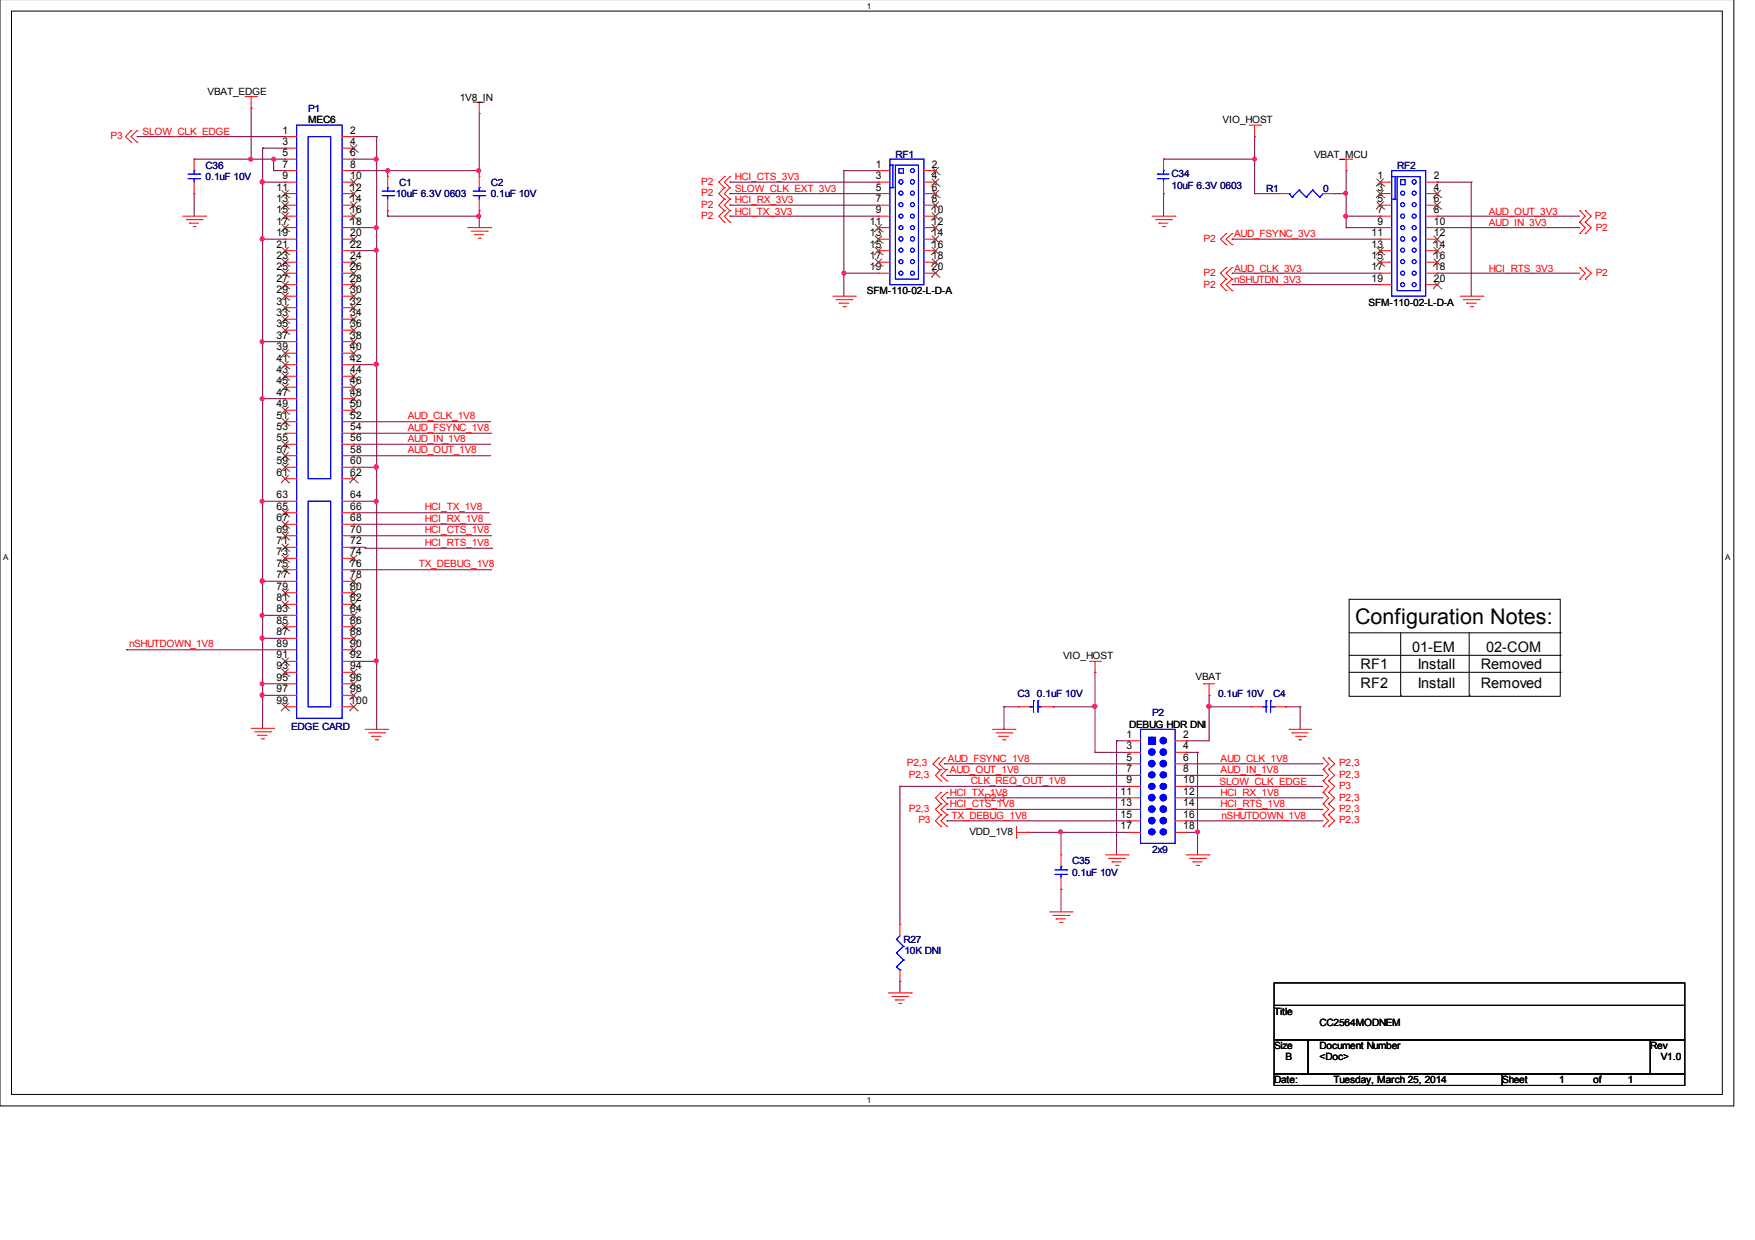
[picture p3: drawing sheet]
<svg xmlns="http://www.w3.org/2000/svg" width="297mm" height="210mm" viewBox="0 0 297 210" stroke-linecap="round" stroke-linejoin="round" font-family="sans-serif">
<path d="M0 -.1v187.3h293.5v-187.3M1.9 1.9h289.6v183.4h-289.6z" fill="none" stroke="#000" stroke-width=".17"/>
<g fill="#fff">
<path d="M146.7 .2h.7v1.4h-.7z"/>
<path d="M146.7 185.5h.7v1.5h-.7z"/>
<path d="M.5 93.6h.9v1.4h-.9z"/>
<path d="M292 93.6h.9v1.4h-.9z"/>
</g>
<g fill="none" stroke="#000" stroke-width=".17">
<path d="M228.3 101.4h35.8v16.5h-35.8zM228.3 107.1h35.8M228.3 110.9h35.8M228.3 113.8h35.8M237.1 117.7h.1M237.1 107.1v10.6M248.7 117.7h.1M248.7 107.1v10.6M264.1 107.1h.1M264.1 110.9h.1M264.1 113.8h.1M215.6 166.4h69.6v3.8h-69.6z"/>
<path d="M215.6 170.2h69.6v5.8h-69.6zM215.6 176h5.8v5.8h-5.8zM221.4 176h57.9v5.8h-57.9zM279.3 176h5.9v5.8h-5.9zM215.6 181.8h38.7v1.9h-38.7zM254.3 181.8h30.9v1.9h-30.9z"/>
</g>
<g fill="none" stroke="#800040" stroke-width=".17">
<path d="M42.5 18.3h.1M42.5 18.3v8.6M81.1 19.2h.1M81.1 19.2v10.7M23.2 23.1h.1M23.2 23.1h25.1M32.9 32.8h.1M32.9 26.9h.1M32.9 26.9h15.4M32.9 32.8v3.8M42.5 26.9h.1M44.4 30.8h.1"/>
<path d="M44.4 25.1h.1M44.4 30.8h3.9M44.4 25.1v98.2M44.4 25.1h3.9M46.3 26.9h.1M46.3 28.9h.1M46.3 28.9h2M46.3 26.9v2M59.9 28.9h.1M59.9 38.5h.1M59.9 26.9h.1M59.9 23.1h.1"/>
<path d="M59.9 28.9h21.2M59.9 38.5h3.9M59.9 26.9h3.9M59.9 23.1h3.9M63.8 38.5h.1M63.8 26.9h.1M63.8 23.1h.1M63.8 23.1v100.4M65.6 36.6h.1M65.6 28.9h.1M65.6 35.7h.1M65.6 36.6h15.5"/>
<path d="M65.6 28.9v1M65.6 35.7v.9M81.1 28.9h.1M81.1 36.6h.1M81.1 35.7h.1M81.1 35.7v2.8M123.5 30.8h.1M123.5 32.8h.1M123.5 36.6h.1M123.5 34.7h.1M123.5 30.8h25.2M123.5 32.8h25.2"/>
<path d="M123.5 36.6h25.2M123.5 34.7h25.2M142.8 28.9h.1M142.8 28.9v21.2M142.8 28.9h5.9M196.9 26.9h.1M196.9 32.8h.1M196.9 26.9h15.4M196.9 32.8v3.8M212.3 26.9h.1M212.3 32.8h.1M212.3 23.1h.1"/>
<path d="M212.3 32.8h3.9M212.3 23.1v9.7M225.9 32.8h.1M225.9 32.8h1.9M227.8 28.9h.1M227.8 36.6h.1M227.8 38.5h.1M227.8 32.8h.1M227.8 36.6h5.8M227.8 38.5h5.8M227.8 28.9v9.6M243.2 36.6h.1"/>
<path d="M243.2 38.5h.1M243.2 30.8h.1M243.2 30.8h5.8M243.2 36.6h24.2M243.2 38.5h24.2M249 30.8h.1M249 30.8v19.3M44.4 57.8h.1M44.4 40.5h.1M44.4 57.8h3.9M44.4 40.5h3.9M59.9 42.4h.1"/>
<path d="M59.9 42.4h3.9M63.8 42.4h.1M142.8 46.2h.1M142.8 46.2h5.9M208.5 40.5h.1M208.5 46.2h.1M208.5 48.2h.1M208.5 46.2h25.1M208.5 40.5h25.1M208.5 48.2h25.1M243.2 46.2h.1M243.2 46.2h24.2"/>
<path d="M44.4 67.5h.1M44.4 67.5h3.9M59.9 79.1h.1M59.9 61.7h.1M59.9 71.4h.1M59.9 73.3h.1M59.9 75.2h.1M59.9 77.1h.1M59.9 79.1h3.9M59.9 61.7h3.9M59.9 71.4h23.2M59.9 73.3h23.3"/>
<path d="M59.9 75.2h23.2M59.9 77.1h23.2M63.8 79.1h.1M63.8 61.7h.1M44.4 98.4h.1M44.4 84.9h.1M44.4 98.4h3.9M44.4 84.9h3.9M59.9 86.8h.1M59.9 88.7h.1M59.9 90.7h.1M59.9 92.6h.1"/>
<path d="M59.9 84.9h.1M59.9 96.4h.1M59.9 86.8h22.9M59.9 88.7h23.2M59.9 90.7h23.3M59.9 92.6h1.9v.2M59.9 84.9h3.9M59.9 96.4h23.3M61.8 92.8h.1M61.8 92.8h21.4M63.8 84.9h.1M83.2 92.8h.1"/>
<path d="M21.4 110h.1M21.4 110h26.9M44.4 117.7h.1M44.4 115.8h.1M44.4 108h.1M44.4 104.2h.1M44.4 117.7h3.9M44.4 115.8h3.9M44.4 108h3.9M44.4 104.2h3.9M59.9 111.9h.1M59.9 111.9h3.9"/>
<path d="M63.8 111.9h.1M169.9 119.6h.1M169.9 119.6h2.5M169.9 119.6v3.9M178.2 119.6h.1M178.2 119.6h7.1M185.3 119.6h.1M185.3 113.8h.1M185.3 113.8v13.6M204.6 119.6h.1M204.6 117.7h.1M204.6 117.7v7.7h-3.9"/>
<path d="M204.6 119.6h7.2M217.6 119.6h.1M217.6 119.6h2.4M220 119.6h.1M220 119.6v3.9M152.3 133.1h.1M152.3 133.1h38.8M152.3 133.1v23.4M159.9 129.3h.1M159.9 129.3h31.2M160.3 131.2h.1M160.3 135.1h.1"/>
<path d="M160.3 137h.1M160.3 139h.1M160.3 131.2h30.8M160.3 135.1h30.8M160.3 137h30.8M160.3 139h30.8M169.9 123.5h.1M185.3 127.4h.1M185.3 127.4h5.8M189 125.4h.1M189 125.4h2.1M189 125.4v19.3"/>
<path d="M200.7 127.4h.1M200.7 125.4h.1M200.7 129.3h.1M200.7 131.2h.1M200.7 139h.1M200.7 137h.1M200.7 133.1h.1M200.7 135.1h.1M200.7 127.4h2M200.7 129.3h23.2M200.7 131.2h23.2M200.7 133.1h23.2"/>
<path d="M200.7 135.1h23.2M200.7 137h23.2M200.7 139h23.2M202.7 127.4h.1M202.7 127.4v17.3M173.9 140.9h.1M173.9 140.9h17.2M179.6 140.9h.1M179.6 150.6h.1M179.6 140.9v3.8M179.6 150.6v3.8M200.7 140.9h.1"/>
<path d="M200.7 140.9h2M202.7 140.9h.1M152.3 166.1h.1M152.3 166.1v2"/>
</g>
<g fill="#f0f" stroke="#f0f" stroke-width=".17">
<circle cx="142.8" cy="46.2" r=".34"/>
<circle cx="44.3" cy="117.7" r=".36"/>
<circle cx="44.4" cy="115.8" r=".34"/>
<circle cx="44.3" cy="108" r=".36"/>
<circle cx="44.4" cy="104.2" r=".34"/>
<circle cx="44.3" cy="98.4" r=".36"/>
<circle cx="44.4" cy="84.9" r=".34"/>
<circle cx="44.4" cy="67.5" r=".34"/>
<circle cx="81" cy="36.6" r=".34"/>
<circle cx="44.4" cy="57.8" r=".34"/>
<circle cx="44.3" cy="40.4" r=".36"/>
<circle cx="81" cy="28.9" r=".34"/>
<circle cx="65.6" cy="28.9" r=".34"/>
<circle cx="44.3" cy="30.8" r=".36"/>
<circle cx="63.7" cy="111.9" r=".34"/>
<circle cx="63.7" cy="84.9" r=".34"/>
<circle cx="63.6" cy="79.1" r=".36"/>
<circle cx="63.7" cy="61.7" r=".34"/>
<circle cx="63.7" cy="42.3" r=".34"/>
<circle cx="63.7" cy="38.5" r=".34"/>
<circle cx="63.7" cy="26.9" r=".34"/>
<circle cx="42.4" cy="26.9" r=".34"/>
<circle cx="46.3" cy="26.9" r=".34"/>
<circle cx="202.7" cy="140.8" r=".34"/>
<circle cx="204.6" cy="119.6" r=".36"/>
<circle cx="212.3" cy="26.9" r=".34"/>
<circle cx="227.8" cy="36.6" r=".34"/>
<circle cx="227.8" cy="32.7" r=".34"/>
<circle cx="185.3" cy="119.6" r=".36"/>
<circle cx="179.5" cy="140.8" r=".34"/>
</g>
<g fill="none" stroke="#f00" stroke-width=".17">
<path d="M41.5 16.4h1.9M42.5 18.3h.1M42.5 16.4v1.9M43.4 16.4h.1M80.1 17.3h.1M80.1 17.3h1.9M81.1 19.2h.1M81.1 17.3v1.9M22.2 22.1h.1M22.2 24.1h.1M22.2 22.1l-.9 1 .9 1M23.2 22.1h.1"/>
<path d="M23.2 24.1h.1M23.2 22.1l-1 1 1 1M30.9 36.6h3.9M31.5 37.2h2.7M32.1 37.8h.1M32.1 37.8h1.5M32.7 38.4h.3M32.9 26.9h.1M32.9 32.8h.1M32.9 26.9v2M32.9 30.8v2M33 38.4h.1"/>
<path d="M34.2 37.2h.1M34.8 36.6h.1M48.3 23.1h.1M48.3 25.1h.1M48.3 26.9h.1M48.3 28.9h.1M48.3 30.8h.1M48.3 32.8h.1M48.3 34.7h.1M48.3 36.6h.1M48.3 38.5h.1M48.3 26.9h1.9"/>
<path d="M48.3 38.5h1.9M48.3 36.6h1.9M48.3 32.8h1.9M48.3 34.7h1.9M48.3 30.8h1.9M48.3 23.1h1.9M48.3 25.1h1.9M48.3 28.9h1.9M57.9 26.9h2M57.9 38.5h2M57.9 36.6h2M57.9 32.8h2"/>
<path d="M57.9 34.7h2M57.9 30.8h2M57.9 23.1h2M57.9 25.1h2M57.9 28.9h2M59.9 23.1h.1M59.9 25.1h.1M59.9 26.9h.1M59.9 28.9h.1M59.9 30.8h.1M59.9 32.8h.1M59.9 34.7h.1"/>
<path d="M59.9 36.6h.1M59.9 38.5h.1M65.6 29.9h.1M65.6 35.7h.1M65.6 29.9v1.9M65.6 33.7v2M79.2 38.5h3.9M79.8 39.1h2.7M80.3 39.7h.1M80.3 39.7h1.6M81.1 29.9h.1M81.1 35.7h.1"/>
<path d="M81.1 29.9v1.9M81.1 33.7v2M82.5 39.1h.1M83.1 38.5h.1M122.6 29.9h.1M122.6 31.8h.1M122.6 33.7h.1M122.6 35.7h.1M122.6 37.6h.1M122.6 29.9l-.9 .9 .9 1M122.6 31.8l-.9 1 .9 .9M122.6 33.7l-.9 1 .9 1"/>
<path d="M122.6 35.7l-.9 .9 .9 1M123.5 29.9h.1M123.5 31.8h.1M123.5 33.7h.1M123.5 35.7h.1M123.5 37.6h.1M123.5 29.9l-.9 .9 .9 1M123.5 31.8l-.9 1 .9 .9M123.5 33.7l-.9 1 .9 1M123.5 35.7l-.9 .9 .9 1M148.7 38.5h.1M148.7 36.6h.1"/>
<path d="M148.7 34.7h.1M148.7 32.8h.1M148.7 30.8h.1M148.7 28.9h.1M148.7 38.5h1.9M148.7 36.6h1.9M148.7 32.8h1.9M148.7 34.7h1.9M148.7 30.8h1.9M148.7 28.9h1.9M156.4 38.5h1.9M156.4 36.6h1.9"/>
<path d="M156.4 32.8h1.9M156.4 34.7h1.9M156.4 30.8h1.9M156.4 28.9h1.9M158.3 38.5h.1M158.3 36.6h.1M158.3 34.7h.1M158.3 32.8h.1M158.3 30.8h.1M158.3 28.9h.1M195 36.6h3.9M195.6 37.2h2.7"/>
<path d="M196.2 37.8h.1M196.2 37.8h1.5M196.8 38.4h.3M196.9 26.9h.1M196.9 32.8h.1M196.9 26.9v2M196.9 30.8v2M197.1 38.4h.1M198.3 37.2h.1M198.9 36.6h.1M207.5 39.6h.1M207.5 39.6l-.9 .9 .9 .9"/>
<path d="M208.5 39.6h.1M208.5 39.6l-1 .9 1 .9M211.4 21.2h2M212.3 23.1h.1M212.3 21.2v1.9M213.4 21.2h.1M216.2 32.8h.1M216.2 32.8h2M223.9 32.8h2M225.9 32.8h.1M226.8 26.9h2M227.8 28.9h.1"/>
<path d="M227.8 26.9v2M228.8 26.9h.1M233.6 38.5h.1M233.6 36.6h.1M233.6 34.7h.1M233.6 32.8h.1M233.6 30.8h.1M233.6 38.5h1.9M233.6 36.6h1.9M233.6 32.8h1.9M233.6 34.7h1.9M233.6 30.8h1.9"/>
<path d="M241.3 38.5h1.9M241.3 36.6h1.9M241.3 32.8h1.9M241.3 34.7h1.9M241.3 30.8h1.9M243.2 38.5h.1M243.2 36.6h.1M243.2 34.7h.1M243.2 32.8h.1M243.2 30.8h.1M267.4 35.7h.1M267.4 37.6h.1"/>
<path d="M267.4 39.6h.1M267.4 35.7l.9 .9-.9 1M267.4 37.6l.9 .9-.9 1.1M268.3 35.7h.1M268.3 37.6h.1M268.3 39.6h.1M268.3 35.7l1 .9-1 1M268.3 37.6l1 .9-1 1.1M48.3 40.5h.1M48.3 42.4h.1M48.3 44.4h.1M48.3 46.2h.1"/>
<path d="M48.3 48.2h.1M48.3 50.1h.1M48.3 52.1h.1M48.3 54h.1M48.3 55.9h.1M48.3 57.8h.1M48.3 59.8h.1M48.3 50.1h1.9M48.3 48.2h1.9M48.3 46.2h1.9M48.3 44.4h1.9M48.3 42.4h1.9"/>
<path d="M48.3 40.5h1.9M48.3 52.1h1.9M48.3 54h1.9M48.3 55.9h1.9M48.3 57.8h1.9M48.3 59.8h1.9M57.9 50.1h2M57.9 48.2h2M57.9 46.2h2M57.9 44.4h2M57.9 42.4h2M57.9 40.5h2"/>
<path d="M57.9 52.1h2M57.9 54h2M57.9 55.9h2M57.9 57.8h2M57.9 59.8h2M59.9 40.5h.1M59.9 42.4h.1M59.9 44.4h.1M59.9 46.2h.1M59.9 48.2h.1M59.9 50.1h.1M59.9 52.1h.1"/>
<path d="M59.9 54h.1M59.9 55.9h.1M59.9 57.8h.1M59.9 59.8h.1M80.9 40.3h.4M81.3 40.3h.1M141 50.1h3.8M141.5 50.7h2.7M142.1 51.3h.1M142.1 51.3h1.6M142.7 51.9h.4M143.1 51.9h.1"/>
<path d="M144.2 50.7h.1M144.8 50.1h.1M148.7 46.2h.1M148.7 44.4h.1M148.7 42.4h.1M148.7 40.5h.1M148.7 46.2h1.9M148.7 44.4h1.9M148.7 42.4h1.9M148.7 40.5h1.9M156.4 46.2h1.9M156.4 44.4h1.9"/>
<path d="M156.4 42.4h1.9M156.4 40.5h1.9M158.3 46.2h.1M158.3 44.4h.1M158.3 42.4h.1M158.3 40.5h.1M207.5 41.4h.1M207.5 45.3h.1M207.5 47.3h.1M207.5 49.2h.1M207.5 45.3l-.9 .9 .9 1.1M207.5 47.3l-.9 .9 .9 1"/>
<path d="M208.5 41.4h.1M208.5 45.3h.1M208.5 47.3h.1M208.5 49.2h.1M208.5 45.3l-1 .9 1 1.1M208.5 47.3l-1 .9 1 1M233.6 48.2h.1M233.6 46.2h.1M233.6 44.4h.1M233.6 42.4h.1M233.6 40.5h.1M233.6 48.2h1.9"/>
<path d="M233.6 46.2h1.9M233.6 44.4h1.9M233.6 42.4h1.9M233.6 40.5h1.9M241.3 48.2h1.9M241.3 46.2h1.9M241.3 44.4h1.9M241.3 42.4h1.9M241.3 40.5h1.9M243.2 48.2h.1M243.2 46.2h.1M243.2 44.4h.1"/>
<path d="M243.2 42.4h.1M243.2 40.5h.1M247.1 50.1h3.9M247.6 50.7h2.8M248.2 51.3h.1M248.2 51.3h1.7M248.8 51.9h.5M249.3 51.9h.1M250.4 50.7h.1M251 50.1h.1M267.4 45.3h.1M267.4 47.3h.1"/>
<path d="M267.4 45.3l.9 .9-.9 1.1M268.3 45.3h.1M268.3 47.3h.1M268.3 45.3l1 .9-1 1.1M48.3 63.7h.1M48.3 65.5h.1M48.3 67.5h.1M48.3 69.4h.1M48.3 71.4h.1M48.3 73.3h.1M48.3 75.2h.1M48.3 77.1h.1"/>
<path d="M48.3 79.1h.1M48.3 61.7h.1M48.3 63.7h1.9M48.3 65.5h1.9M48.3 67.5h1.9M48.3 69.4h1.9M48.3 71.4h1.9M48.3 73.3h1.9M48.3 75.2h1.9M48.3 77.1h1.9M48.3 79.1h1.9M48.3 61.7h1.9"/>
<path d="M57.9 63.7h2M57.9 65.5h2M57.9 67.5h2M57.9 69.4h2M57.9 71.4h2M57.9 73.3h2M57.9 75.2h2M57.9 77.1h2M57.9 79.1h2M57.9 61.7h2M59.9 63.7h.1M59.9 65.5h.1"/>
<path d="M59.9 67.5h.1M59.9 69.4h.1M59.9 71.4h.1M59.9 73.3h.1M59.9 75.2h.1M59.9 77.1h.1M59.9 79.1h.1M59.9 61.7h.1M48.3 81h.1M48.3 84.9h.1M48.3 86.8h.1M48.3 88.7h.1"/>
<path d="M48.3 90.7h.1M48.3 92.6h.1M48.3 94.5h.1M48.3 96.4h.1M48.3 98.4h.1M48.3 81h1.9M48.3 84.9h1.9M48.3 86.8h1.9M48.3 88.7h1.9M48.3 90.7h1.9M48.3 92.6h1.9M48.3 94.5h1.9"/>
<path d="M48.3 96.4h1.9M48.3 98.4h1.9M57.9 81h2M57.9 84.9h2M57.9 86.8h2M57.9 88.7h2M57.9 90.7h2M57.9 92.6h2M57.9 94.5h2M57.9 96.4h2M57.9 98.4h2M59.9 81h.1"/>
<path d="M59.9 84.9h.1M59.9 86.8h.1M59.9 88.7h.1M59.9 90.7h.1M59.9 92.6h.1M59.9 94.5h.1M59.9 96.4h.1M59.9 98.4h.1M48.3 100.3h.1M48.3 102.3h.1M48.3 104.2h.1M48.3 106.1h.1"/>
<path d="M48.3 108h.1M48.3 110h.1M48.3 111.9h.1M48.3 113.8h.1M48.3 115.8h.1M48.3 117.7h.1M48.3 119.6h.1M48.3 111.9h1.9M48.3 115.8h1.9M48.3 119.6h1.9M48.3 100.3h1.9M48.3 102.3h1.9"/>
<path d="M48.3 104.2h1.9M48.3 106.1h1.9M48.3 108h1.9M48.3 110h1.9M48.3 113.8h1.9M48.3 117.7h1.9M57.9 111.9h2M57.9 115.8h2M57.9 119.6h2M57.9 100.3h2M57.9 102.3h2M57.9 104.2h2"/>
<path d="M57.9 106.1h2M57.9 108h2M57.9 110h2M57.9 113.8h2M57.9 117.7h2M59.9 100.3h.1M59.9 102.3h.1M59.9 104.2h.1M59.9 106.1h.1M59.9 108h.1M59.9 110h.1M59.9 111.9h.1"/>
<path d="M59.9 113.8h.1M59.9 115.8h.1M59.9 117.7h.1M59.9 119.6h.1M172.4 119.6h.1M172.4 119.6h1.9M176.3 119.6h1.9M178.2 119.6h.1M184.4 111.9h1.9M185.3 113.8h.1M185.3 111.9v1.9M186.3 111.9h.1"/>
<path d="M203.7 115.8h.1M203.7 115.8h1.9M204.6 117.7h.1M204.6 115.8v1.9M211.8 119.6h.1M211.8 119.6h1.9M215.6 119.6h2M217.6 119.6h.1M42.5 123.3h3.8M43.1 123.9h2.7M43.6 124.5h.1M43.6 124.5h1.6"/>
<path d="M44.2 125.1h.4M44.6 125.1h.1M45.8 123.9h.1M46.3 123.3h.1M61.8 123.5h3.8M62.4 124.1h2.7M62.9 124.6h.1M62.9 124.6h1.6M63.5 125.2h.4M63.9 125.2h.1M65.1 124.1h.1M65.6 123.5h.1"/>
<path d="M158.9 128.3h.1M158.9 130.2h.1M158.9 128.3l-1 1 1 .9M159.3 134.1h.1M159.3 136.1h.1M159.3 137.9h.1M159.3 139.9h.1M159.3 130.2h.1M159.3 132.2h.1M159.3 134.1l-1 1 1 1M159.3 136.1l-1 .9 1 .9M159.3 137.9l-1 1.1 1 .9"/>
<path d="M159.3 130.2l-1 1 1 1M159.9 128.3h.1M159.9 130.2h.1M159.9 128.3l-1 1 1 .9M160.3 134.1h.1M160.3 136.1h.1M160.3 137.9h.1M160.3 139.9h.1M160.3 130.2h.1M160.3 132.2h.1M160.3 134.1l-1 1 1 1M160.3 136.1l-1 .9 1 .9"/>
<path d="M160.3 137.9l-1 1.1 1 .9M160.3 130.2l-1 1 1 1M168 123.5h3.8M168.6 124.1h2.7M169.1 124.6h.1M169.1 124.6h1.6M169.7 125.2h.4M170.1 125.2h.1M171.3 124.1h.1M171.8 123.5h.1M172 139.9v1.9M191.1 125.4h.1"/>
<path d="M191.1 127.4h.1M191.1 129.3h.1M191.1 131.2h.1M191.1 133.1h.1M191.1 135.1h.1M191.1 137h.1M191.1 139h.1M191.1 125.4h1.9M191.1 127.4h1.9M191.1 129.3h1.9M191.1 131.2h1.9M191.1 133.1h1.9"/>
<path d="M191.1 135.1h1.9M191.1 137h1.9M191.1 139h1.9M198.9 125.4h1.8M198.9 127.4h1.8M198.9 129.3h1.8M198.9 131.2h1.8M198.9 133.1h1.8M198.9 135.1h1.8M198.9 137h1.8M198.9 139h1.8M200.7 125.4h.1"/>
<path d="M200.7 127.4h.1M200.7 129.3h.1M200.7 131.2h.1M200.7 133.1h.1M200.7 135.1h.1M200.7 137h.1M200.7 139h.1M218.2 123.5h.1M218.2 123.5h3.8M218.7 124.1h.1M218.7 124.1h2.7M219.3 124.6h1.6"/>
<path d="M219.9 125.2h.1M219.9 125.2h.4M220.9 124.6h.1M223.9 134.1h.1M223.9 136.1h.1M223.9 137.9h.1M223.9 139.9h.1M223.9 128.3h.1M223.9 130.2h.1M223.9 132.2h.1M223.9 134.1l1 1-1 1M223.9 136.1l1 .9-1 .9"/>
<path d="M223.9 137.9l1 1.1-1 .9M223.9 128.3l1 1-1 .9M223.9 130.2l1 1-1 1M223.9 132.2l1 .9-1 1M224.9 134.1h.1M224.9 136.1h.1M224.9 137.9h.1M224.9 139.9h.1M224.9 128.3h.1M224.9 130.2h.1M224.9 132.2h.1M224.9 134.1l1 1-1 1"/>
<path d="M224.9 136.1l1 .9-1 .9M224.9 137.9l1 1.1-1 .9M224.9 128.3l1 1-1 .9M224.9 130.2l1 1-1 1M224.9 132.2l1 .9-1 1M152.3 156.5h.1M152.3 156.5v1.9M172 141.8h.1M172 140.9h1.9M173.9 140.9h.1M177.6 154.4h3.8M178.2 155h2.7"/>
<path d="M178.7 155.5h.1M178.7 155.5h1.6M179.3 156.1h.4M179.6 144.7h.1M179.6 150.6h.1M179.6 144.7v2M179.6 148.6v2M179.7 156.1h.1M180.9 155h.1M181.4 154.4h.1M187.1 144.7h3.8M187.6 145.3h2.7"/>
<path d="M188.2 145.9h.1M188.2 145.9h1.5M188.8 146.5h.4M189.2 146.5h.1M190.3 145.3h.1M190.9 144.7h.1M191.1 140.9h.1M191.1 140.9h1.9M198.9 140.9h1.8M200.7 140.9h.1M200.7 144.7h3.9M201.3 145.3h2.7"/>
<path d="M201.9 145.9h.1M201.9 145.9h1.6M202.5 146.5h.4M202.9 146.5h.1M204 145.3h.1M204.6 144.7h.1M150.4 168.1h3.9M151 168.7h2.7M151.6 169.3h.1M151.6 169.3h1.5M152.1 169.9h.4M152.3 166.1h.1"/>
<path d="M152.3 164.2v1.9M152.5 169.9h.1M153.7 168.7h.1M154.3 168.1h.1"/>
</g>
<g fill="none" stroke="#00f" stroke-width=".17">
<path d="M31.8 29.5h2M31.8 30.2h2M32.9 28.9h.1M32.9 30.2h.1M32.9 28.9v.6M32.9 30.2v.6M33.8 29.5h.1M33.8 30.2h.1M50.2 21.2h7.7v100.4h-7.7zM52.2 23.1h3.8v57.9h-3.8zM64.7 32.4h1.9M64.7 33.1h1.9"/>
<path d="M65.6 31.8h.1M65.6 33.1h.1M65.6 31.8v.6M65.6 33.1v.6M66.6 32.4h.1M66.6 33.1h.1M80.1 32.4h1.9M80.1 33.1h1.9M81.1 31.8h.1M81.1 33.1h.1M81.1 31.8v.6M81.1 33.1v.6"/>
<path d="M82 32.4h.1M82 33.1h.1M150.6 26.9h5.8v21.3h-5.8zM150.6 28h.1M150.6 31.8h.5M150.6 28h.5M151.1 31.8h.1M151.1 28h.1M151.1 28v3.8M151.6 28h3.8v19.3h-3.8zM152.1 28.5h.8v.8h-.8zM195.9 29.5h.1"/>
<path d="M195.9 30.2h.1M195.9 29.5h2M195.9 30.2h2M196.9 28.9h.1M196.9 30.2h.1M196.9 28.9v.6M196.9 30.2v.6M218.2 32.8h.1M218.2 32.8l.5 .6M218.7 33.4h.1M219.9 32.2h.1M219.9 32.2l-1.2 1.2"/>
<path d="M219.9 32.2l1.2 1.2M221.1 33.4h.1M222.2 32.2h.1M222.2 32.2l1.2 1.2M222.2 32.2l-1.1 1.2M223.4 33.4h.1M223.9 32.8l-.5 .6M235.5 28.9h5.8v21.2h-5.8zM235.5 29.9h.1M235.5 33.7h.6M235.5 29.9h.6M236.1 33.7h.1"/>
<path d="M236.1 29.9h.1M236.1 29.9v3.8M236.5 29.9h3.9v19.3h-3.9zM237.1 30.4h.7v.9h-.7zM52.2 84.9h3.8v34.7h-3.8zM174.3 119.6h.1M174.3 119.6h.6M174.9 118.6h.1M174.9 118.6v2M175.7 118.6h.1M175.7 119.6h.1M175.7 119.6h.6"/>
<path d="M175.7 118.6v2M213.7 119.6h.6M214.3 118.6h.1M214.3 119.6h.1M214.3 118.6v2M215.1 118.6h.1M215.1 118.6v2M215.1 119.6h.5M215.6 119.6h.1M193 123.5h5.9v19.3h-5.9zM151.7 159h.1M151.7 159l1.2 1.2"/>
<path d="M152.3 158.4l-.6 .6M178.6 147.2h1.9M178.6 148h1.9M179.6 146.7h.1M179.6 148h.1M179.6 146.7v.5M179.6 148v.6M180.5 147.2h.1M180.5 148h.1M151.7 161.3h.1M151.7 163.7h.1M151.7 163.7l.6 .5"/>
<path d="M151.7 161.3l1.2 1.2M152.3 164.2h.1M152.9 160.2h.1M152.9 162.5h.1M152.9 160.2l-1.2 1.1M152.9 162.5l-1.2 1.2"/>
<circle cx="152.5" cy="30.8" r=".36"/>
<circle cx="152.5" cy="38.5" r=".34"/>
<circle cx="152.5" cy="34.6" r=".34"/>
<circle cx="152.5" cy="32.7" r=".34"/>
<circle cx="152.5" cy="36.6" r=".34"/>
<circle cx="154.4" cy="30.8" r=".36"/>
<circle cx="154.4" cy="28.9" r=".34"/>
<circle cx="154.4" cy="34.6" r=".34"/>
<circle cx="154.4" cy="38.5" r=".34"/>
<circle cx="154.4" cy="32.7" r=".34"/>
<circle cx="154.4" cy="36.6" r=".34"/>
<circle cx="237.4" cy="34.6" r=".34"/>
<circle cx="237.4" cy="38.5" r=".34"/>
<circle cx="237.4" cy="32.7" r=".34"/>
<circle cx="237.4" cy="36.6" r=".34"/>
<circle cx="239.3" cy="30.8" r=".36"/>
<circle cx="239.4" cy="38.5" r=".34"/>
<circle cx="239.4" cy="34.6" r=".34"/>
<circle cx="239.4" cy="32.7" r=".34"/>
<circle cx="239.4" cy="36.6" r=".34"/>
<circle cx="152.5" cy="40.4" r=".36"/>
<circle cx="152.5" cy="46.2" r=".34"/>
<circle cx="152.5" cy="42.3" r=".34"/>
<circle cx="152.5" cy="44.3" r=".34"/>
<circle cx="154.4" cy="40.4" r=".36"/>
<circle cx="154.4" cy="46.2" r=".34"/>
<circle cx="154.4" cy="42.3" r=".34"/>
<circle cx="154.4" cy="44.3" r=".34"/>
<circle cx="237.4" cy="40.4" r=".36"/>
<circle cx="237.4" cy="46.2" r=".34"/>
<circle cx="237.4" cy="42.3" r=".34"/>
<circle cx="237.4" cy="48.2" r=".34"/>
<circle cx="237.4" cy="44.3" r=".34"/>
<circle cx="239.3" cy="40.4" r=".36"/>
<circle cx="239.4" cy="46.2" r=".34"/>
<circle cx="239.4" cy="42.3" r=".34"/>
<circle cx="239.4" cy="48.2" r=".34"/>
<circle cx="239.4" cy="44.3" r=".34"/>
</g>
<g fill="none" stroke="#804000" stroke-width=".17">
<path d="M47.6 33.5h.1M47.6 35.4h.1M47.6 37.3h.1M47.6 39.2h.1M47.7 37.9l1.2 1.3M47.7 32.2l1.2 1.3M47.7 34.1l1.2 1.3M47.7 36l1.2 1.3M48.9 32.2l-1.3 1.3M48.9 34.1l-1.3 1.3M48.9 36l-1.3 1.3M48.9 37.9l-1.3 1.3"/>
<path d="M48.9 33.5h.1M48.9 35.4h.1M48.9 37.3h.1M48.9 39.2h.1M59.2 25.8h.1M59.2 31.5h.1M59.2 33.5h.1M59.2 35.4h.1M59.2 37.3h.1M59.3 24.5l1.2 1.3M59.3 30.2l1.2 1.3M59.3 32.2l1.2 1.3"/>
<path d="M59.3 34.1l1.2 1.3M59.3 36l1.2 1.3M59.3 39.9l1.2 1.3M60.5 24.5l-1.3 1.3M60.5 30.2l-1.3 1.3M60.5 32.2l-1.3 1.3M60.5 34.1l-1.3 1.3M60.5 36l-1.3 1.3M60.5 39.9l-1.3 1.3M60.5 25.8h.1M60.5 31.5h.1M60.5 33.5h.1"/>
<path d="M60.5 35.4h.1M60.5 37.3h.1M148 39.2h.1M148.1 39.9l1.3 1.3M148.1 37.9l1.3 1.3M149.3 37.9l-1.3 1.3M149.3 39.9l-1.3 1.3M149.4 39.2h.1M157.6 39.2h.1M157.6 37.3h.1M157.6 35.4h.1M157.6 33.5h.1"/>
<path d="M157.6 31.5h.1M157.6 29.6h.1M157.7 39.9l1.3 1.3M157.7 37.9l1.3 1.3M157.7 36l1.3 1.3M157.7 34.1l1.3 1.3M157.7 32.2l1.3 1.3M157.7 30.2l1.3 1.3M157.7 28.3l1.3 1.3M158.9 39.9l-1.3 1.3M158.9 37.9l-1.3 1.3M158.9 36l-1.3 1.3"/>
<path d="M158.9 34.1l-1.3 1.3M158.9 32.2l-1.3 1.3M158.9 30.2l-1.3 1.3M158.9 28.3l-1.3 1.3M159 39.2h.1M159 37.3h.1M159 35.4h.1M159 33.5h.1M159 31.5h.1M159 29.6h.1M232.9 35.4h.1M232.9 33.5h.1"/>
<path d="M232.9 31.5h.1M233 34.1l1.3 1.3M233 30.2l1.3 1.3M233 32.2l1.3 1.3M234.2 34.1l-1.3 1.3M234.2 32.2l-1.3 1.3M234.2 30.2l-1.3 1.3M234.3 35.4h.1M234.3 33.5h.1M234.3 31.5h.1M242.6 35.4h.1M242.6 33.5h.1"/>
<path d="M242.7 39.9l1.2 1.3M242.7 34.1l1.2 1.3M242.7 32.2l1.2 1.3M243.8 39.9l-1.2 1.3M243.8 34.1l-1.2 1.3M243.8 32.2l-1.2 1.3M243.9 35.4h.1M243.9 33.5h.1M47.6 43.1h.1M47.6 45.1h.1M47.6 46.9h.1M47.6 48.9h.1"/>
<path d="M47.6 50.8h.1M47.6 52.8h.1M47.6 54.7h.1M47.6 56.6h.1M47.7 41.8l1.2 1.3M47.7 43.8l1.2 1.3M47.7 45.6l1.2 1.3M47.7 47.6l1.2 1.3M47.7 49.5l1.2 1.3M47.7 51.5l1.2 1.3M47.7 53.4l1.2 1.3M47.7 55.3l1.2 1.3"/>
<path d="M47.7 59.2l1.2 1.3M48.9 41.8l-1.3 1.3M48.9 43.8l-1.3 1.3M48.9 47.6l-1.3 1.3M48.9 51.5l-1.3 1.3M48.9 59.2l-1.3 1.3M48.9 45.6l-1.3 1.3M48.9 49.5l-1.3 1.3M48.9 53.4l-1.3 1.3M48.9 55.3l-1.3 1.3M48.9 43.1h.1M48.9 45.1h.1"/>
<path d="M48.9 46.9h.1M48.9 48.9h.1M48.9 50.8h.1M48.9 52.8h.1M48.9 54.7h.1M48.9 56.6h.1M59.2 41.2h.1M59.2 45.1h.1M59.2 46.9h.1M59.2 48.9h.1M59.2 50.8h.1M59.2 52.8h.1"/>
<path d="M59.2 54.7h.1M59.2 56.6h.1M59.2 58.5h.1M59.3 43.8l1.2 1.3M59.3 45.6l1.2 1.3M59.3 47.6l1.2 1.3M59.3 49.5l1.2 1.3M59.3 51.5l1.2 1.3M59.3 53.4l1.2 1.3M59.3 55.3l1.2 1.3M59.3 57.2l1.2 1.3M59.3 59.2l1.2 1.3"/>
<path d="M60.5 43.8l-1.3 1.3M60.5 45.6l-1.3 1.3M60.5 47.6l-1.3 1.3M60.5 49.5l-1.3 1.3M60.5 51.5l-1.3 1.3M60.5 53.4l-1.3 1.3M60.5 55.3l-1.3 1.3M60.5 57.2l-1.3 1.3M60.5 59.2l-1.3 1.3M60.5 41.2h.1M60.5 45.1h.1M60.5 46.9h.1"/>
<path d="M60.5 48.9h.1M60.5 50.8h.1M60.5 52.8h.1M60.5 54.7h.1M60.5 56.6h.1M60.5 58.5h.1M148 45.1h.1M148 43.1h.1M148 41.2h.1M148.1 43.8l1.3 1.3M148.1 41.8l1.3 1.3M149.3 43.8l-1.3 1.3"/>
<path d="M149.3 41.8l-1.3 1.3M149.4 45.1h.1M149.4 43.1h.1M149.4 41.2h.1M157.6 46.9h.1M157.6 45.1h.1M157.6 43.1h.1M157.6 41.2h.1M157.7 45.6l1.3 1.3M157.7 43.8l1.3 1.3M157.7 41.8l1.3 1.3M158.9 45.6l-1.3 1.3"/>
<path d="M158.9 43.8l-1.3 1.3M158.9 41.8l-1.3 1.3M159 46.9h.1M159 45.1h.1M159 43.1h.1M159 41.2h.1M232.9 45.1h.1M232.9 43.1h.1M233 43.8l1.3 1.3M233 41.8l1.3 1.3M234.2 43.8l-1.3 1.3M234.2 41.8l-1.3 1.3"/>
<path d="M234.3 45.1h.1M234.3 43.1h.1M242.6 48.9h.1M242.6 45.1h.1M242.6 43.1h.1M242.6 41.2h.1M242.7 47.6l1.2 1.3M242.7 43.8l1.2 1.3M242.7 41.8l1.2 1.3M243.8 47.6l-1.2 1.3M243.8 43.8l-1.2 1.3M243.8 41.8l-1.2 1.3"/>
<path d="M243.9 48.9h.1M243.9 45.1h.1M243.9 43.1h.1M243.9 41.2h.1M47.6 60.5h.1M47.6 64.4h.1M47.6 66.2h.1M47.6 70.1h.1M47.6 72.1h.1M47.6 75.9h.1M47.6 77.8h.1M47.6 79.8h.1"/>
<path d="M47.6 62.4h.1M47.7 68.8l1.2 1.3M47.7 63.1l1.2 1.3M47.7 65l1.2 1.2M47.7 70.8l1.2 1.3M47.7 74.6l1.2 1.3M47.7 76.6l1.2 1.2M47.7 78.5l1.2 1.3M47.7 61.1l1.2 1.3M48.9 61.1l-1.3 1.3M48.9 63.1l-1.3 1.3M48.9 68.8l-1.3 1.3"/>
<path d="M48.9 70.8l-1.3 1.3M48.9 76.6l-1.3 1.2M48.9 78.5l-1.3 1.3M48.9 65l-1.3 1.2M48.9 74.6l-1.3 1.3M48.9 60.5h.1M48.9 64.4h.1M48.9 66.2h.1M48.9 70.1h.1M48.9 72.1h.1M48.9 75.9h.1M48.9 77.8h.1"/>
<path d="M48.9 79.8h.1M48.9 62.4h.1M59.2 60.5h.1M59.2 64.4h.1M59.2 66.2h.1M59.2 68.2h.1M59.2 70.1h.1M59.3 63.1l1.2 1.3M59.3 65l1.2 1.2M59.3 66.9l1.2 1.3M59.3 68.8l1.2 1.3M60.5 63.1l-1.3 1.3"/>
<path d="M60.5 65l-1.3 1.2M60.5 66.9l-1.3 1.3M60.5 68.8l-1.3 1.3M60.5 60.5h.1M60.5 64.4h.1M60.5 66.2h.1M60.5 68.2h.1M60.5 70.1h.1M47.6 81.7h.1M47.6 87.5h.1M47.6 89.4h.1M47.6 91.4h.1"/>
<path d="M47.6 93.3h.1M47.6 95.2h.1M47.6 97.1h.1M47.7 88.2l1.2 1.2M47.7 95.9l1.2 1.2M47.7 80.4l1.2 1.3M47.7 86.2l1.2 1.3M47.7 90.1l1.2 1.3M47.7 92l1.2 1.3M47.7 93.9l1.2 1.3M47.7 99.8l1.2 1.2M48.9 80.4l-1.3 1.3"/>
<path d="M48.9 86.2l-1.3 1.3M48.9 88.2l-1.3 1.2M48.9 90.1l-1.3 1.3M48.9 92l-1.3 1.3M48.9 93.9l-1.3 1.3M48.9 95.9l-1.3 1.2M48.9 99.8l-1.3 1.2M48.9 81.7h.1M48.9 87.5h.1M48.9 89.4h.1M48.9 91.4h.1M48.9 93.3h.1"/>
<path d="M48.9 95.2h.1M48.9 97.1h.1M59.2 81.7h.1M59.2 95.2h.1M59.2 99.1h.1M59.3 80.4l1.2 1.3M59.3 93.9l1.2 1.3M59.3 97.8l1.2 1.3M59.3 99.8l1.2 1.2M60.5 80.4l-1.3 1.3M60.5 93.9l-1.3 1.3M60.5 97.8l-1.3 1.3"/>
<path d="M60.5 99.8l-1.3 1.2M60.5 81.7h.1M60.5 95.2h.1M60.5 99.1h.1M47.6 101h.1M47.6 103h.1M47.6 106.8h.1M47.6 112.6h.1M47.6 114.5h.1M47.7 101.7l1.2 1.3M47.7 105.5l1.2 1.3M47.7 111.4l1.2 1.2"/>
<path d="M47.7 113.2l1.2 1.3M47.7 119.1l1.2 1.2M48.9 105.5l-1.3 1.3M48.9 111.4l-1.3 1.2M48.9 119.1l-1.3 1.2M48.9 101.7l-1.3 1.3M48.9 113.2l-1.3 1.3M48.9 101h.1M48.9 103h.1M48.9 106.8h.1M48.9 112.6h.1M48.9 114.5h.1"/>
<path d="M59.2 101h.1M59.2 103h.1M59.2 104.8h.1M59.2 106.8h.1M59.2 108.7h.1M59.2 110.7h.1M59.2 114.5h.1M59.2 116.4h.1M59.2 118.4h.1M59.3 101.7l1.2 1.3M59.3 103.6l1.2 1.2M59.3 105.5l1.2 1.3"/>
<path d="M59.3 107.5l1.2 1.2M59.3 109.4l1.2 1.3M59.3 113.2l1.2 1.3M59.3 115.2l1.2 1.2M59.3 117.1l1.2 1.3M59.3 119.1l1.2 1.2M60.5 101.7l-1.3 1.3M60.5 103.6l-1.3 1.2M60.5 105.5l-1.3 1.3M60.5 107.5l-1.3 1.2M60.5 109.4l-1.3 1.3M60.5 113.2l-1.3 1.3"/>
<path d="M60.5 115.2l-1.3 1.2M60.5 117.1l-1.3 1.3M60.5 119.1l-1.3 1.2M60.5 101h.1M60.5 103h.1M60.5 104.8h.1M60.5 106.8h.1M60.5 108.7h.1M60.5 110.7h.1M60.5 114.5h.1M60.5 116.4h.1M60.5 118.4h.1"/>
<path d="M47.6 120.3h.1M48.9 120.3h.1M59.2 120.3h.1M60.5 120.3h.1"/>
</g>
<g fill="#00f" stroke="#00f" stroke-width=".17">
<path d="M194.4 124.8h1.2v1.2h-1.2z" fill-rule="evenodd"/>
<path d="M194.4 124.8h1.2v1.2h-1.2z" fill-rule="evenodd"/>
<circle cx="196.9" cy="125.4" r=".55"/>
<circle cx="194.9" cy="125.4" r=".55"/>
<circle cx="194.9" cy="127.3" r=".55"/>
<circle cx="196.9" cy="127.3" r=".55"/>
<circle cx="194.9" cy="129.3" r=".55"/>
<circle cx="196.9" cy="129.3" r=".55"/>
<circle cx="195" cy="131.2" r=".53"/>
<circle cx="196.9" cy="131.2" r=".53"/>
<circle cx="195" cy="133.1" r=".53"/>
<circle cx="196.9" cy="133.1" r=".53"/>
<circle cx="196.9" cy="137" r=".55"/>
<circle cx="196.9" cy="140.8" r=".53"/>
<circle cx="194.9" cy="137" r=".55"/>
<circle cx="195" cy="140.8" r=".53"/>
<circle cx="196.9" cy="138.9" r=".55"/>
<circle cx="194.9" cy="138.9" r=".55"/>
<circle cx="194.9" cy="135" r=".55"/>
<circle cx="196.9" cy="135" r=".55"/>
</g>
<text font-size="3.6" x="229.4" y="105.6">Configuration Notes:</text>
<g font-size="2.5">
<text x="230.3" y="113.2">RF1</text>
<text x="239" y="110.3">01-EM</text>
<text x="239.9" y="113.2">Install</text>
<text x="250.6" y="113.2">Removed</text>
<text x="251.5" y="110.3">02-COM</text>
<text x="230.3" y="116.5">RF2</text>
<text x="239.9" y="116.5">Install</text>
<text x="250.6" y="116.5">Removed</text>
</g>
<g font-size="1.8">
<text x="47.8" y="22.6">1</text>
<text x="59.3" y="22.6">2</text>
<text x="47.8" y="24.6">3</text>
<text x="47.8" y="26.4">5</text>
<text x="47.8" y="28.4">7</text>
<text x="59.3" y="24.6">4</text>
<text x="59.3" y="26.4">6</text>
<text x="59.3" y="28.4">8</text>
<text x="148.3" y="28.4">1</text>
<text x="157.7" y="28.4">2</text>
<text x="46.8" y="32.3">11</text>
<text x="46.8" y="34.2">13</text>
<text x="47.8" y="30.3">9</text>
<text x="59.3" y="30.3">10</text>
<text x="59.3" y="32.3">12</text>
<text x="59.3" y="34.2">14</text>
<text x="148.3" y="34.2">7</text>
<text x="148.3" y="32.3">5</text>
<text x="148.3" y="30.3">3</text>
<text x="157.7" y="34.2">8</text>
<text x="157.7" y="32.3">6</text>
<text x="157.7" y="30.3">4</text>
<text x="233.2" y="34.2">5</text>
<text x="233.2" y="32.3">3</text>
<text x="233.2" y="30.3">1</text>
<text x="242.7" y="34.2">6</text>
<text x="242.7" y="32.3">4</text>
<text x="242.7" y="30.3">2</text>
<text x="46.8" y="36.1">15</text>
<text x="46.8" y="38">17</text>
<text x="46.8" y="40">19</text>
<text x="46.8" y="41.9">21</text>
<text x="59.3" y="36.1">16</text>
<text x="59.3" y="38">18</text>
<text x="59.3" y="40">20</text>
<text x="59.3" y="41.9">22</text>
<text x="147.2" y="41.9">15</text>
<text x="147.2" y="40">13</text>
<text x="147.2" y="38">11</text>
<text x="148.3" y="36.1">9</text>
<text x="157.7" y="41.9">16</text>
<text x="157.7" y="40">14</text>
<text x="157.7" y="38">12</text>
<text x="157.7" y="36.1">10</text>
<text x="232.2" y="41.9">13</text>
<text x="232.2" y="40">11</text>
<text x="233.2" y="38">9</text>
<text x="233.2" y="36.1">7</text>
<text x="242.7" y="41.9">14</text>
<text x="242.7" y="40">12</text>
<text x="242.7" y="38">10</text>
<text x="242.7" y="36.1">8</text>
<text x="46.8" y="43.9">23</text>
<text x="46.8" y="45.7">25</text>
<text x="46.8" y="47.7">27</text>
<text x="59.3" y="43.9">24</text>
<text x="59.3" y="45.7">26</text>
<text x="59.3" y="47.7">28</text>
<text x="147.2" y="45.7">19</text>
<text x="147.2" y="43.9">17</text>
<text x="157.7" y="45.7">20</text>
<text x="157.7" y="43.9">18</text>
<text x="232.2" y="47.7">19</text>
<text x="232.2" y="45.7">17</text>
<text x="232.2" y="43.9">15</text>
<text x="242.7" y="47.7">20</text>
<text x="242.7" y="45.7">18</text>
<text x="242.7" y="43.9">16</text>
<text x="46.8" y="49.6">29</text>
<text x="46.8" y="51.6">31</text>
<text x="46.8" y="53.5">33</text>
<text x="59.3" y="49.6">30</text>
<text x="59.3" y="51.6">32</text>
<text x="59.3" y="53.5">34</text>
<text x="46.8" y="55.4">35</text>
<text x="46.8" y="57.3">37</text>
<text x="46.8" y="59.3">39</text>
<text x="59.3" y="55.4">36</text>
<text x="59.3" y="57.3">38</text>
<text x="59.3" y="59.3">40</text>
<text x="46.8" y="63.2">43</text>
<text x="46.8" y="65">45</text>
<text x="46.8" y="61.2">41</text>
<text x="59.3" y="63.2">44</text>
<text x="59.3" y="65">46</text>
<text x="59.3" y="61.2">42</text>
<text x="46.8" y="67">47</text>
<text x="46.8" y="68.9">49</text>
<text x="46.8" y="70.9">51</text>
<text x="59.3" y="67">48</text>
<text x="59.3" y="68.9">50</text>
<text x="59.3" y="70.9">52</text>
<text x="46.8" y="72.8">53</text>
<text x="46.8" y="74.7">55</text>
<text x="46.8" y="76.6">57</text>
<text x="59.3" y="72.8">54</text>
<text x="59.3" y="74.7">56</text>
<text x="59.3" y="76.6">58</text>
<text x="46.8" y="78.6">59</text>
<text x="46.8" y="80.5">61</text>
<text x="59.3" y="78.6">60</text>
<text x="59.3" y="80.5">62</text>
<text x="46.8" y="84.3">63</text>
<text x="46.8" y="86.3">65</text>
<text x="46.8" y="88.2">67</text>
<text x="59.3" y="84.3">64</text>
<text x="59.3" y="86.3">66</text>
<text x="59.3" y="88.2">68</text>
<text x="46.8" y="90.2">69</text>
<text x="46.8" y="92.1">71</text>
<text x="46.8" y="94">73</text>
<text x="46.8" y="95.9">75</text>
<text x="59.3" y="90.2">70</text>
<text x="59.3" y="92.1">72</text>
<text x="59.3" y="94">74</text>
<text x="59.3" y="95.9">76</text>
<text x="46.8" y="97.9">77</text>
<text x="46.8" y="99.8">79</text>
<text x="46.8" y="101.8">81</text>
<text x="59.3" y="97.9">78</text>
<text x="59.3" y="99.8">80</text>
<text x="59.3" y="101.8">82</text>
<text x="46.8" y="103.6">83</text>
<text x="46.8" y="105.6">85</text>
<text x="46.8" y="107.5">87</text>
<text x="59.3" y="103.6">84</text>
<text x="59.3" y="105.6">86</text>
<text x="59.3" y="107.5">88</text>
<text x="46.8" y="109.5">89</text>
<text x="46.8" y="111.4">91</text>
<text x="46.8" y="113.3">93</text>
<text x="59.3" y="109.5">90</text>
<text x="59.3" y="111.4">92</text>
<text x="59.3" y="113.3">94</text>
<text x="46.8" y="115.2">95</text>
<text x="46.8" y="117.2">97</text>
<text x="46.8" y="119.1">99</text>
<text x="59.3" y="115.2">96</text>
<text x="59.3" y="117.2">98</text>
<text x="59.3" y="119.1">100</text>
<text x="190.7" y="124.9">1</text>
<text x="200.2" y="124.9">2</text>
<text x="190.7" y="126.8">3</text>
<text x="190.7" y="128.8">5</text>
<text x="190.7" y="130.7">7</text>
<text x="200.2" y="126.8">4</text>
<text x="200.2" y="128.8">6</text>
<text x="200.2" y="130.7">8</text>
<text x="189.7" y="134.5">11</text>
<text x="189.7" y="136.5">13</text>
<text x="190.7" y="132.6">9</text>
<text x="200.2" y="132.6">10</text>
<text x="200.2" y="134.5">12</text>
<text x="200.2" y="136.5">14</text>
<text x="189.7" y="138.4">15</text>
<text x="189.7" y="140.4">17</text>
<text x="200.2" y="138.4">16</text>
<text x="200.2" y="140.4">18</text>
</g>
<g font-size="1.7">
<text x="35.1" y="16">VBAT_EDGE</text>
<text x="77.8" y="17">1V8_IN</text>
<text x="52.2" y="20.8">MEC6</text>
<text x="206.9" y="20.8">VIO_HOST</text>
<text x="222.4" y="26.7">VBAT_MCU</text>
<text x="146.7" y="49.8">SFM-110-02-L-D-A</text>
<text x="231.6" y="51.7">SFM-110-02-L-D-A</text>
<text x="179.9" y="111.6">VIO_HOST</text>
<text x="202.4" y="115.1">VBAT</text>
<text x="191.1" y="123.2">DEBUG HDR DNI</text>
<text x="164.1" y="141.3">VDD_1V8</text>
<text x="215.6" y="171.8">Title</text>
<text x="223.4" y="173.8">CC2564MODNEM</text>
<text x="215.6" y="177.6">Size</text>
<text x="217.6" y="179.5">B</text>
<text x="223.4" y="177.6">Document Number</text>
<text x="223.4" y="179.5">&lt;Doc&gt;</text>
<text x="279.3" y="177.6">Rev</text>
<text x="281.1" y="179.5">V1.0</text>
<text x="215.6" y="183.4">Date:</text>
<text x="225.7" y="183.4">Tuesday, March 25, 2014</text>
<text x="254.3" y="183.4">Sheet</text>
<text x="263.9" y="183.4">1</text>
<text x="269.7" y="183.4">of</text>
<text x="275.5" y="183.4">1</text>
</g>
<g font-size="1.7" fill="#f00">
<text x="18.7" y="23.6">P3</text>
<text x="24.1" y="22.8">SLOW_CLK_EDGE</text>
<text x="118.7" y="31.3">P2</text>
<text x="118.7" y="33.2">P2</text>
<text x="118.7" y="35.2">P2</text>
<text x="124.4" y="30.5">HCI_CTS_3V3</text>
<text x="124.4" y="32.4">SLOW_CLK_EXT_3V3</text>
<text x="124.4" y="34.4">HCI_RX_3V3</text>
<text x="118.7" y="37.1">P2</text>
<text x="124.4" y="36.3">HCI_TX_3V3</text>
<text x="203.7" y="40.9">P2</text>
<text x="208.9" y="40.1">AUD_FSYNC_3V3</text>
<text x="252" y="36.3">AUD_OUT_3V3</text>
<text x="252" y="38.2">AUD_IN_3V3</text>
<text x="269.9" y="37.1">P2</text>
<text x="270.1" y="39">P2</text>
<text x="203.7" y="46.8">P2</text>
<text x="208.9" y="46">AUD_CLK_3V3</text>
<text x="208.9" y="47.9">nSHUTDN_3V3</text>
<text x="252" y="46">HCI_RTS_3V3</text>
<text x="270.1" y="46.8">P2</text>
<text x="203.7" y="48.7">P2</text>
<text x="69" y="71">AUD_CLK_1V8</text>
<text x="69" y="72.9">AUD_FSYNC_1V8</text>
<text x="69" y="74.8">AUD_IN_1V8</text>
<text x="69" y="76.7">AUD_OUT_1V8</text>
<text x="71.9" y="86.4">HCI_TX_1V8</text>
<text x="71.9" y="88.3">HCI_RX_1V8</text>
<text x="71.9" y="90.3">HCI_CTS_1V8</text>
<text x="71.9" y="92.4">HCI_RTS_1V8</text>
<text x="70.9" y="96">TX_DEBUG_1V8</text>
<text x="21.8" y="109.6">nSHUTDOWN_1V8</text>
<text x="153.5" y="129.7">P2,3</text>
<text x="153.8" y="131.7">P2,3</text>
<text x="160.4" y="129">AUD_FSYNC_1V8</text>
<text x="160.8" y="130.9">AUD_OUT_1V8</text>
<text x="206.6" y="129">AUD_CLK_1V8</text>
<text x="206.6" y="130.9">AUD_IN_1V8</text>
<text x="226.7" y="129.7">P2,3</text>
<text x="226.7" y="131.7">P2,3</text>
<text x="153.8" y="137.4">P2,3</text>
<text x="160.8" y="134.7">HCI_TX_1V8</text>
<text x="160.8" y="136.7">HCI_CTS_1V8</text>
<text x="164.3" y="132.7">CLK_REQ_OUT_1V8</text>
<text x="166.6" y="135.6">P2,3</text>
<text x="206.4" y="132.9">SLOW_CLK_EDGE</text>
<text x="206.6" y="134.7">HCI_RX_1V8</text>
<text x="206.6" y="136.7">HCI_RTS_1V8</text>
<text x="226.7" y="135.6">P2,3</text>
<text x="226.7" y="137.4">P2,3</text>
<text x="226.7" y="133.6">P3</text>
<text x="155.4" y="139.4">P3</text>
<text x="161" y="138.6">TX_DEBUG_1V8</text>
<text x="206.8" y="138.6">nSHUTDOWN_1V8</text>
<text x="226.7" y="139.4">P2,3</text>
</g>
<g font-size="1.7" fill="#000080">
<text x="52.2" y="18.9">P1</text>
<text x="34.8" y="28.5">C36</text>
<text x="151.6" y="26.7">RF1</text>
<text x="198.3" y="29.9">C34</text>
<text x="236.5" y="28.5">RF2</text>
<text x="34.8" y="30.5">0.1uF 10V</text>
<text x="67" y="33.4">10uF 6.3V 0603</text>
<text x="67.6" y="31.5">C1</text>
<text x="83.1" y="31.5">C2</text>
<text x="83.1" y="33.4">0.1uF 10V</text>
<text x="198.3" y="32">10uF 6.3V 0603</text>
<text x="214.3" y="32.4">R1</text>
<text x="223.9" y="32.4">0</text>
<text x="172.2" y="118">C3</text>
<text x="175.5" y="118">0.1uF 10V</text>
<text x="206.2" y="118">0.1uF 10V</text>
<text x="215.5" y="118">C4</text>
<text x="49.3" y="123.5">EDGE CARD</text>
<text x="195" y="121.3">P2</text>
<text x="181.4" y="146.3">C35</text>
<text x="181.4" y="148.3">0.1uF 10V</text>
<text x="195" y="144.4">2x9</text>
<text x="152.9" y="159.7">R27</text>
<text x="153.1" y="161.6">10K DNI</text>
</g>
<g font-size="1.4">
<text x="146.7" y="1.5">1</text>
<text x=".5" y="94.8">A</text>
<text x="292" y="94.8">A</text>
<text x="146.7" y="186.8">1</text>
</g>
</svg>
